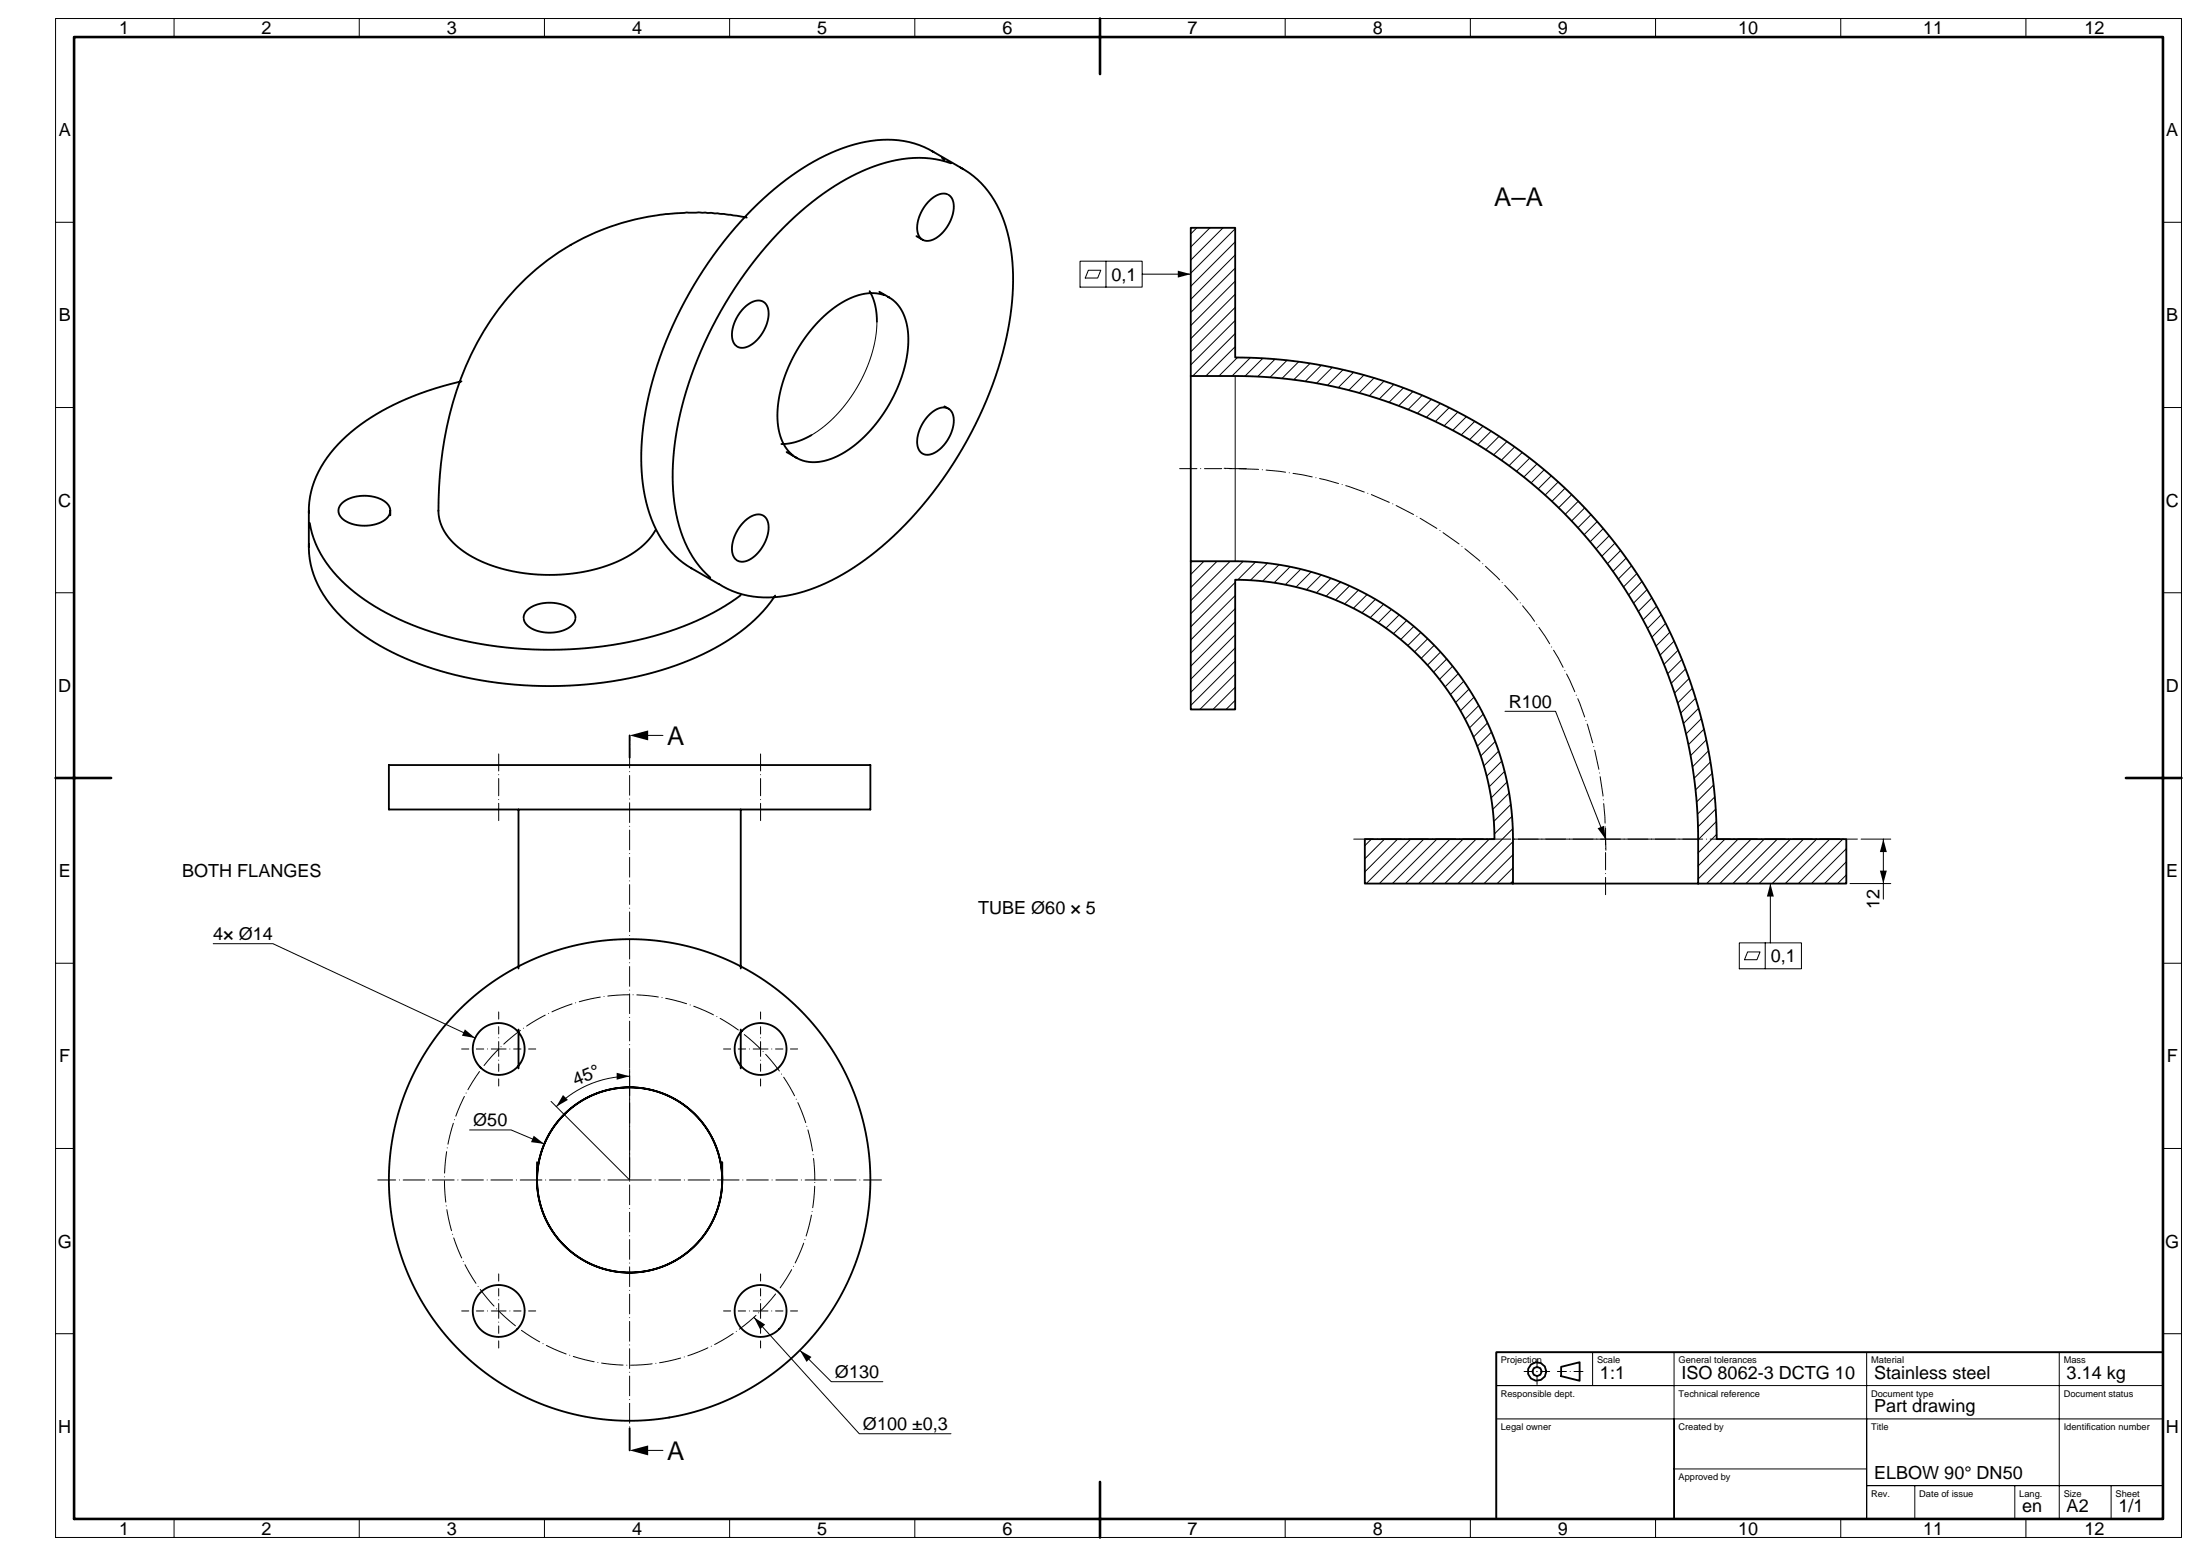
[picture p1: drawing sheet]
<svg xmlns="http://www.w3.org/2000/svg" width="594mm" height="420mm" viewBox="0 0 594 420" stroke-linecap="round" stroke-linejoin="round" font-family="sans-serif">
<g fill="#000">
<path d="M318 73.1l3.5 .9-3.5 .9zM170 198.5l5-1.3v2.6zM431.4 223.6l1.7-.7 .4 3.6zM478 238.5l.9 3.5h-1.8zM508.5 226.5l.9 3.5h-1.8zM507.6 235h1.8l-.9 3.5zM125.5 277.9l2.8 2.3-3.6-.6zM152 295.6l1.3 1.3-3.1 1.8zM166.5 289.6l3.5 .9-3.5 .9zM144.1 306.6l2.9 2.2-3.6-.5zM203.6 355.6l3 1.9-1.4 1.3zM216 364.5l3.1 1.8-1.3 1.3z"/>
<path d="M170 391.5l5-1.3v2.6z"/>
</g>
<g fill="none" stroke="#000" stroke-width=".27">
<path d="M15 5h574v410h-574zM47 5v5M97 5v5M147 5v5M197 5v5M247 5v5M297 5v5M347 5v5M397 5v5M447 5v5M497 5v5M547 5v5"/>
<path d="M15 60h5M291.6 70.5h16.8v7h-16.8zM293.9 72.9h3.3l-.8 2.1h-3.4zM298.6 70.5v7M308.4 74h13.1M323.1 61.5l-1.6 1.6M326.7 61.5l-5.2 5.2M330.2 61.5l-8.7 8.7M333.5 79.4l-12 12M333.5 75.9l-12 12M333.5 72.4l-12 12M333.5 68.8l-12 12"/>
<path d="M333.5 65.3l-12 12M333.5 61.7l-12 12M584 60h5M236.8 86.8a39.1 39.1 0 0 1-17.7 30.7M333.5 93.6l-7.9 7.9M333.5 90l-11.5 11.5M333.5 86.5l-12 12M333.5 83l-12 12M334.1 96.5l-5 5M337.6 96.6l-5 4.9M341 96.7l-4.8 4.8M344.3 96.9l-4.7 4.7"/>
<path d="M347.5 97.3l-4.6 4.5M350.7 97.6l-4.6 4.5M353.7 98.1l-4.4 4.4M356.8 98.6l-4.4 4.3M359.7 99.2l-4.2 4.2M362.6 99.8l-4.2 4.2M15 110h5M333.5 101.5v50M365.5 100.5l-4.2 4.1M368.3 101.2l-4.1 4.1M371 102l-4 4.1M373.7 102.9l-4 4"/>
<path d="M376.3 103.8l-3.9 3.9M378.9 104.7l-3.9 3.9M381.5 105.7l-3.9 3.8M384 106.7l-3.8 3.8M386.5 107.8l-3.8 3.8M388.9 108.9l-3.8 3.8M391.3 110l-3.8 3.8M393.6 111.2l-3.7 3.7M395.9 112.5l-3.7 3.7M398.2 113.7l-3.7 3.7M400.4 115l-3.6 3.7M402.6 116.4l-3.6 3.6"/>
<path d="M404.8 117.8l-3.7 3.6M406.9 119.2l-3.6 3.6M584 110h5M409 120.6l-3.6 3.6M411 122.1l-3.6 3.6M413 123.7l-3.5 3.5M415 125.2l-3.6 3.6M416.9 126.8l-3.5 3.6M418.8 128.4l-3.5 3.6M420.7 130.1l-3.5 3.5M422.6 131.8l-3.6 3.5M424.4 133.5l-3.6 3.6"/>
<path d="M426.1 135.3l-3.5 3.5M427.9 137.1l-3.6 3.5M429.6 138.9l-3.6 3.6M15 160h5M321.5 151.5h.1M325.1 151.5l-3.6 3.6M328.6 151.5l-7.1 7.1M332.1 151.5l-10.6 10.6M333.5 157.2l-12 12M335.6 151.5l-14.1 14.2M339 151.7l-4.8 4.8M342.2 152l-4.6 4.6"/>
<path d="M345.3 152.4l-4.4 4.5M348.3 153l-4.3 4.3M351.2 153.6l-4.2 4.2M354 154.4l-4.1 4.1M356.7 155.2l-4 4M359.4 156.1l-4 3.9M361.7 157.3h.1M361.9 157.1l-3.8 3.8M364.4 158.1l-3.8 3.8M366.8 159.3l-3.8 3.7M431.2 140.8l-3.5 3.5M432.9 142.7l-3.6 3.5"/>
<path d="M434.5 144.6l-3.6 3.6M436 146.6l-3.5 3.6M437.6 148.6l-3.6 3.6M439.1 150.6l-3.6 3.6M440.5 152.7l-3.6 3.6M442 154.8l-3.7 3.6M443.3 157l-3.6 3.6M444.7 159.1l-3.6 3.7M584 160h5M333.5 178.4l-12 12M333.5 174.9l-12 12M333.5 171.3l-12 12"/>
<path d="M333.5 167.8l-12 12M333.5 164.3l-12 12M333.5 160.7l-12 12M369.1 160.5l-3.7 3.7M371.4 161.8l-3.7 3.6M373.6 163.1l-3.7 3.6M375.7 164.5l-3.6 3.6M377.8 166l-3.6 3.5M379.8 167.5l-3.6 3.5M381.7 169.1l-3.5 3.5M383.6 170.7l-3.5 3.6M385.5 172.4l-3.6 3.6"/>
<path d="M387.2 174.2l-3.5 3.5M389 176l-3.6 3.5M390.6 177.9l-3.5 3.5M392.2 179.8l-3.6 3.6M446 161.4l-3.7 3.6M447.3 163.6l-3.7 3.7M448.5 165.9l-3.7 3.7M449.7 168.3l-3.7 3.7M450.9 170.6l-3.8 3.8M452 173.1l-3.8 3.7M453.1 175.5l-3.8 3.8M454.1 178l-3.8 3.9"/>
<path d="M174 198.5h5M333.5 189l-2.5 2.5M333.5 185.5l-6 6M333.5 182l-9.5 9.5M393.7 181.8l-3.5 3.6M395.2 183.9l-3.6 3.6M396.6 186l-3.6 3.6M398 188.2l-3.7 3.6M399.3 190.4l-3.7 3.7M400.5 192.8l-3.8 3.7M401.6 195.1l-3.8 3.8M402.7 197.6l-3.8 3.8"/>
<path d="M406.3 192h13.7l13.5 34.5M455.1 180.6l-3.9 3.8M456.1 183.1l-4 4M457 185.8l-4 4M457.8 188.5l-4 4M458.6 191.2l-4.1 4.1M459.4 194l-4.2 4.1M460.1 196.8l-4.2 4.2M460.7 199.7l-4.2 4.3M15 210h5M403.7 200.1l-3.9 3.9M404.6 202.7l-3.9 4"/>
<path d="M405.5 205.4l-4.1 4.1M406.2 208.2l-4.1 4.2M406.9 211.1l-4.3 4.3M407.5 214.1l-4.5 4.4M407.9 217.1l-4.6 4.6M461.3 202.7l-4.3 4.3M461.8 205.7l-4.4 4.4M462.3 208.7l-4.5 4.5M462.7 211.9l-4.6 4.6M463 215.1l-4.7 4.7M463.3 218.4l-4.8 4.8M584 210h5"/>
<path d="M370.3 226.5l-1.8 1.8M373.8 226.5l-5.3 5.3M377.4 226.5l-8.9 8.8M380.9 226.5l-12 12M384.4 226.5l-12 12M388 226.5l-12 12M391.5 226.5l-12 12M395 226.5l-12 12M398.6 226.5l-12 12M402.1 226.5l-12 12M408.3 220.3l-4.8 4.8M408.5 223.7l-14.9 14.8"/>
<path d="M408.5 226.5h50M408.5 237.8l-.7 .7M408.5 234.2l-4.3 4.3M408.5 230.7l-7.8 7.8M408.5 227.2l-11.3 11.3M463.4 221.7l-4.9 5M463.5 225.2l-5 5M465.7 226.5l-7.2 7.2M469.3 226.5l-10.8 10.8M472.8 226.5l-12 12M476.3 226.5l-12 12M478 238.5v16"/>
<path d="M479.9 226.5l-12 12M483.4 226.5l-12 12M487 226.5l-12 12M490.5 226.5l-12 12M494 226.5l-12 12M497.6 226.5l-12 12M498.5 236.2l-2.3 2.3M498.5 232.6l-5.9 5.9M498.5 229.1l-9.4 9.4M499.5 238.5h11M502.5 226.5h8M508.5 226.5v16.2"/>
<path d="M57.6 254.7h16.1l54.6 25.5M469.6 254.5h16.8v7h-16.8zM471.9 256.9h3.3l-.8 2.2h-3.4zM476.6 254.5v7M15 260h5M584 260h5M170 290.5a28 28 0 0 0-19.8 8.2M170 288.5v30l-21.2-21.2M15 310h5M126.8 305h11.2l9 3.8M584 310h5M15 360h5"/>
<path d="M203.6 355.6l28.4 31.4h24.8M584 360h5M216 364.5l8.4 8.5h14M430 365v9M452 365v9M504 365v45v-27M556 365v45M584 374v-9h-180v45h180v-36h-180h48v36v-27h132M174 391.5h5M404 383h48M452 396.5h52M47 410v5"/>
<path d="M97 410v5M147 410v5M197 410v5M247 410v5M297 410v5M347 410v5M397 410v5M447 410v5M497 410v5M504 401h80zM517 401v9M544 401v9"/>
<path d="M547 410v5M570 401v9"/>
</g>
<path d="M411.5 370.2h7M415 373.7v-7M420.5 370.2h7" fill="none" stroke="#000" stroke-width=".27" stroke-dasharray="2.4 1 0 1"/>
<path d="M170 318.5h-68M170 318.5h68" fill="none" stroke="#000" stroke-width=".27" stroke-dasharray="5.9 1 0 1"/>
<path d="M433.6 229.5a100.4 100.4 0 0 0-103.1-103.1M170 391.5v-193" fill="none" stroke="#000" stroke-width=".27" stroke-dasharray="5.3 1 0 1"/>
<g fill="none" stroke="#000" stroke-width=".27" stroke-dasharray="2 1 0 1">
<path d="M134.6 283.1h-10M134.6 283.1v-10M134.6 283.1v10M134.6 283.1h10M205.4 283.1h-10M205.4 283.1v-10M205.4 283.1v10M205.4 283.1h10M134.6 353.9h-10M134.6 353.9v-10M134.6 353.9v10M134.6 353.9h10"/>
<path d="M205.4 353.9h-10M205.4 353.9v-10M205.4 353.9v10M205.4 353.9h10"/>
</g>
<path d="M318.5 126.5h18M134.6 221.5v-18M205.4 221.5v-18M433.5 241.5v-18" fill="none" stroke="#000" stroke-width=".27" stroke-dasharray="4.7 1 0 1"/>
<path d="M220 318.5a50 50 0 0 0-74-43.9 50 50 0 0 0-3 86 50 50 0 0 0 76.9-38.6l.1-3.5" fill="none" stroke="#000" stroke-width=".27" stroke-dasharray="5.8 1 0 1"/>
<path d="M365.5 226.5h136" fill="none" stroke="#000" stroke-width=".27" stroke-dasharray="5.4 1 0 1"/>
<path d="M170 198.5v6M170 391.5v-6" fill="none" stroke="#000" stroke-width=".5" stroke-dasharray="11.5 2 0 2"/>
<g fill="none" stroke="#000" stroke-width=".5">
<path d="M201.6 58.7l-2.6-.5a67.7 67.7 0 0 0-51.7 12.5l-1.9 1.5a68 68 0 0 0-16.6 20.3 81 81 0 0 0-5.5 12.9l-1.4 4.7a104.3 104.3 0 0 0-3.5 28.4 15.1 15.1 0 0 0 8.1 11.2 46.2 46.2 0 0 0 31.9 4.5 29 29 0 0 0 17.5-9.5l1.1-1.6M251.6 40.7l8.5 4.9M252 41a26.5 26.5 0 0 0-21.5-2 65.2 65.2 0 0 0-27.5 17.6 106.5 106.5 0 0 0-29.3 58.4 51.1 51.1 0 0 0 2.8 26.5 24.8 24.8 0 0 0 10.2 11.9M254.3 42.6l.6 .5M255.8 52.4a5.8 5.8 0 0 0-5.9 2.9l-1.6 3-.7 2.8a4.1 4.1 0 0 0 1.1 3.3M256 52.5a4.7 4.7 0 0 1 1.1 5.7l-.7 1.9-.9 1.5-1.3 1.5-1.3 1.1a3.7 3.7 0 0 1-3.8 .5l-1.7-1M256.7 44.1a30.8 30.8 0 0 0-22.3 1.4 77.8 77.8 0 0 0-30.4 24.5 104.3 104.3 0 0 0-22 51.8 48.3 48.3 0 0 0 3.6 26l1.5 2.6 1.7 2.4 3 3.1M259.3 45.2a26.3 26.3 0 0 1 12.7 17.5 64.5 64.5 0 0 1-1.2 32.4 106.6 106.6 0 0 1-35.7 54.8 51.8 51.8 0 0 1-24.3 11.1 24.5 24.5 0 0 1-16.8-3.4M234.8 78.6a15.6 15.6 0 0 1 2 8.2M237.4 78.8l2.7 1.5M238.8 79.7a14.5 14.5 0 0 0-12.7 2.7 39.4 39.4 0 0 0-16.2 29.9 13.1 13.1 0 0 0 4.3 10.7M198.7 93.3a5.9 5.9 0 0 1-.3-6.6l1.6-2.6 2.2-2.1a3.1 3.1 0 0 1 4.9 .5l.3 1.1 .1 1.3-.7 3-1.6 2.9-2.3 2.2a3.7 3.7 0 0 1-3.9 .5"/>
<path d="M239.8 80.1a11.7 11.7 0 0 1 5.4 10.5 38.5 38.5 0 0 1-11.2 26.6 21.9 21.9 0 0 1-14.1 7.6 9 9 0 0 1-5.2-1.5M124.6 102.9a69.8 69.8 0 0 0-31 14.7 28.2 28.2 0 0 0-10.2 19.4v1.4M219.1 117.5a15.6 15.6 0 0 1-8.1 2.4M255 109.7l1.1 .6M255.6 110.1a6 6 0 0 0-5.8 3.1l-1.5 2.8-.7 2.8a3.1 3.1 0 0 0 3.1 3.9l1.1-.3 1.2-.6 2.3-2.2 1.6-2.9 .6-2.9a3.7 3.7 0 0 0-1.4-3.5M321.5 101.5h12a125 125 0 0 1 125 125v12h40v-12h-34.9a130.2 130.2 0 0 0-130.1-130.1v-34.9h-12v130h12v-35a69.8 69.8 0 0 1 70 70h-35v12h90M83.4 137.9v9.8M105.4 137.9a4.8 4.8 0 0 0-4.4-3.8l-2-.3-1.8 .1-1.7 .3-1.7 .6a3.1 3.1 0 0 0-2 4.4l.8 .9 1 .7 3 1h3.4l3-.9a4.1 4.1 0 0 0 2.3-2.6M105.4 137.9v1.2M205.7 139a5.9 5.9 0 0 0-5.9 3.1l-1.5 2.7-.7 2.8a4.1 4.1 0 0 0 1.1 3.5M206 139.1a4.6 4.6 0 0 1 1.2 5.6l-.7 1.8-1 1.6-1.2 1.5-1.4 1.1a3.7 3.7 0 0 1-3.9 .6M212.4 122l2.7 1.6"/>
<path d="M83.4 146.8a26.3 26.3 0 0 0 8.8 19.7 64.5 64.5 0 0 0 28.6 15.2 106.6 106.6 0 0 0 65.4-3.5 51.8 51.8 0 0 0 21.8-15.6l1.3-1.8M83.6 141.2a30.4 30.4 0 0 0 12.2 18.7 77 77 0 0 0 36.1 14.3 104.6 104.6 0 0 0 56-6.6 61.2 61.2 0 0 0 12.1-6.9M186.6 153.3l7.4 4.3M321.5 151.5h12a75 75 0 0 1 75 75v12M141.4 166.8a4.7 4.7 0 0 1 4.2-3.8l2-.3h1.9l1.9 .4 1.6 .6a3.7 3.7 0 0 1 2.4 3.2M141.4 167.1a5.8 5.8 0 0 0 5.5 3.6l3.4-.1 2.7-.9a4 4 0 0 0 2.3-2.5M105 206.5h130v12h-130zM140 218.5v42.9M200 218.5v42.9M140 277.9v10.5M200 277.9v10.5M145 313.7l.2 7.8a25 25 0 0 0 39 17.6 25 25 0 0 0-2.6-42.7 25 25 0 0 0-36.6 22.1"/>
<path d="M195 313.7l-.2 7.8a25 25 0 0 1-39 17.6 25 25 0 0 1 2.6-42.7 25 25 0 0 1 36.6 22.1M404 365h180v45h-180zM421.5 368.9l5-1.2v5l-5-1.3z"/>
<circle cx="134.6" cy="283.1" r="7"/>
<circle cx="205.4" cy="283.1" r="7"/>
<circle cx="170" cy="318.5" r="65"/>
<circle cx="134.6" cy="353.9" r="7"/>
<circle cx="205.4" cy="353.9" r="7"/>
<circle cx="415" cy="370.2" r="1.25"/>
<circle cx="415" cy="370.2" r="2.5"/>
</g>
<path d="M20 10h564v400h-564zM297 5v15M15 210h15M574 210h15M297 400v15" fill="none" stroke="#000" stroke-width=".7"/>
<g font-size="7">
<text x="403.4" y="55.5">A–A</text>
<text x="180.2" y="201">A</text>
<text x="180.2" y="394">A</text>
</g>
<g font-size="4.9">
<text x="32.1" y="9.2">1</text>
<text x="70.6" y="9.2">2</text>
<text x="120.6" y="9.2">3</text>
<text x="170.6" y="9.2">4</text>
<text x="220.6" y="9.2">5</text>
<text x="270.6" y="9.2">6</text>
<text x="320.6" y="9.2">7</text>
<text x="370.6" y="9.2">8</text>
<text x="420.6" y="9.2">9</text>
<text x="469.3" y="9.2">10</text>
<text x="519.3" y="9.2">11</text>
<text x="562.8" y="9.2">12</text>
<text x="15.9" y="36.7">A</text>
<text x="584.9" y="36.7">A</text>
<text x="300.1" y="75.7">0,1</text>
<text x="15.9" y="86.7">B</text>
<text x="584.9" y="86.7">B</text>
<text x="15.7" y="136.8">C</text>
<text x="584.7" y="136.8">C</text>
<text x="15.7" y="186.7">D</text>
<text x="407.3" y="191">R100</text>
<text x="584.7" y="186.7">D</text>
<text x="15.9" y="236.7">E</text>
<text x="49.2" y="236.7">BOTH FLANGES</text>
<text x="584.9" y="236.7">E</text>
<text x="507.5" y="245.4" transform="rotate(-90 507.5 245.4)">12</text>
<text x="264.1" y="246.8">TUBE Ø60 × 5</text>
<text x="57.6" y="253.7">4× Ø14</text>
<text x="478.1" y="259.7">0,1</text>
<text x="16" y="286.7">F</text>
<text x="585" y="286.7">F</text>
<text x="155.5" y="293.1" transform="rotate(-22 155.5 293.1)">45°</text>
<text x="127.8" y="304">Ø50</text>
<text x="15.6" y="336.8">G</text>
<text x="584.6" y="336.8">G</text>
<text x="225.4" y="372">Ø130</text>
<text x="432" y="372.2">1:1</text>
<text x="454" y="372.2">ISO 8062-3 DCTG 10</text>
<text x="506" y="372.2">Stainless steel</text>
<text x="558" y="372.2">3.14 kg</text>
<text x="506" y="381.2">Part drawing</text>
<text x="15.7" y="386.7">H</text>
<text x="233" y="386">Ø100 ±0,3</text>
<text x="584.7" y="386.7">H</text>
<text x="506" y="399.2">ELBOW 90° DN50</text>
<text x="546" y="408.2">en</text>
<text x="558" y="408.2">A2</text>
<text x="572" y="408.2">1/1</text>
<text x="32.1" y="414.3">1</text>
<text x="70.6" y="414.3">2</text>
<text x="120.6" y="414.3">3</text>
<text x="170.6" y="414.3">4</text>
<text x="220.6" y="414.3">5</text>
<text x="270.6" y="414.3">6</text>
<text x="320.6" y="414.3">7</text>
<text x="370.6" y="414.3">8</text>
<text x="420.6" y="414.3">9</text>
<text x="469.3" y="414.3">10</text>
<text x="519.3" y="414.3">11</text>
<text x="562.8" y="414.3">12</text>
</g>
<g font-size="2.5">
<text x="405.2" y="368">Projection</text>
<text x="431.2" y="368">Scale</text>
<text x="453.2" y="368">General tolerances</text>
<text x="505.2" y="368">Material</text>
<text x="557.2" y="368">Mass</text>
<text x="405.2" y="377">Responsible dept.</text>
<text x="453.2" y="377">Technical reference</text>
<text x="505.2" y="377">Document type</text>
<text x="557.2" y="377">Document status</text>
<text x="405.2" y="386">Legal owner</text>
<text x="453.2" y="386">Created by</text>
<text x="505.2" y="386">Title</text>
<text x="557.2" y="386">Identification number</text>
<text x="453.2" y="399.5">Approved by</text>
<text x="505.2" y="404">Rev.</text>
<text x="518.2" y="404">Date of issue</text>
<text x="545.2" y="404">Lang.</text>
<text x="557.2" y="404">Size</text>
<text x="571.2" y="404">Sheet</text>
</g>
</svg>
